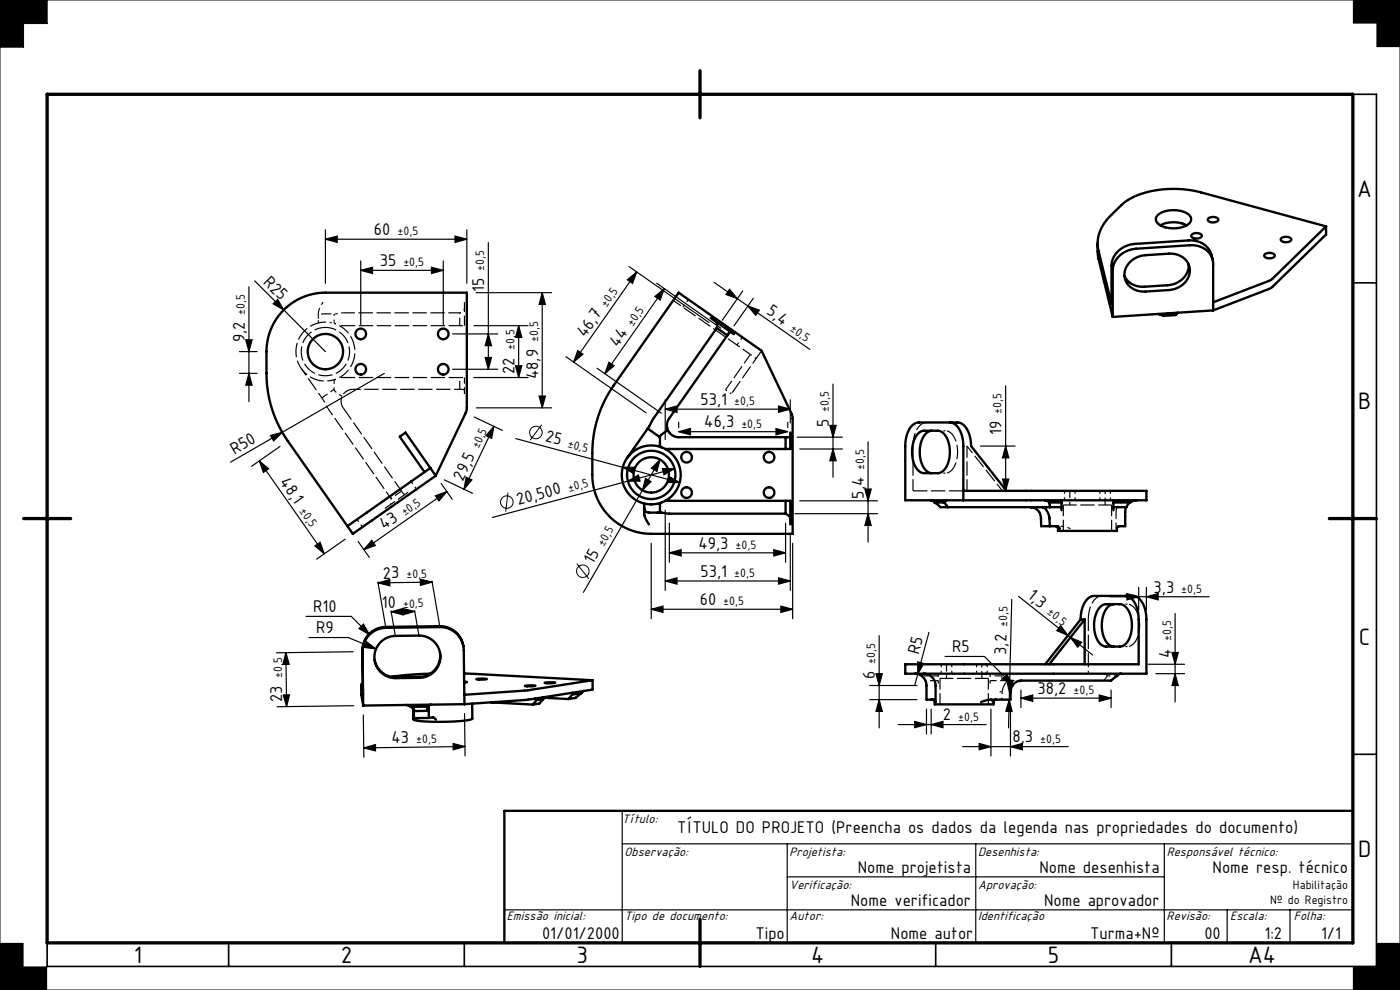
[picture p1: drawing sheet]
<svg xmlns="http://www.w3.org/2000/svg" width="297mm" height="210mm" viewBox="0 0 297 210" stroke-linecap="round" stroke-linejoin="round" font-family="sans-serif">
<g fill="none" stroke="#000" stroke-width=".21">
<path d="M0 0h297v210h-297zM10 0v5h-5v5h-5M148.1 19.6l.8 .8M148.5 19.5v1M148.9 19.6l-.8 .8M148 20h1M114.9 90.1l-2.4 3.3M9.5 110h1M9.6 109.6l.8 .8M10 109.5v1M10.4 109.6l-.8 .8M107.8 104.5l-.5 4"/>
<path d="M122.4 119.6l2.5 3.2"/>
<circle cx="113.7" cy="91.7" r="1.33"/>
<circle cx="107.5" cy="106.5" r="1.33"/>
<circle cx="123.6" cy="121.2" r="1.33"/>
</g>
<g fill="none" stroke="#000" stroke-width=".25">
<path d="M54 59.6l6.2 6.1M69 50.7l2.5-.6v1.3zM69 48.7v11.4M69 50.7h30M76.5 57.3l2.5-.6v1.3zM76.5 55.3v13.5M76.5 57.3h17.5M91.5 56.7l2.5 .6-2.5 .7zM94 55.3v13.5M96.5 50.1l2.5 .6-2.5 .7zM99 48.7v11.4M103.6 51.5v26.8"/>
<path d="M133.1 59.3l2-1.6-.9 2.4zM133.4 56.5l17 11.9M135.1 57.7l-13.4 19.1M151.5 59.9l20.3 14.2M50.8 74.6h3.7M50.8 79.2h3.7M52.1 72.1h1.4l-.7 2.5zM52.8 60.8v24.4M52.8 79.2l.7 2.5h-1.4zM58 64.4l.9-.9 1.3 2.2zM60.2 65.7l8.8 8.9M81.5 79.2l-21.6 12.5"/>
<path d="M96 70.8h9.6M96 78.3h9.6M100.5 69.1h11.5M101 62.1h16M102.9 75.8h1.4l-.7 2.5zM103.6 70.8l.7 2.5h-1.4zM109.4 77.6h1.3l-.7 2.5zM110 69.1l.7 2.5h-1.3zM110 69.1v11M115 62.1l.7 2.5h-1.3zM115 62.1v24.4M120.1 75.7l16.9 11.9"/>
<path d="M122.6 74.4l1.1 .7-2 1.7zM126.7 78.1l13.6 9.6M129.2 76.8l1.1 .8-2 1.7zM139 62.9l1.9-1.7-.9 2.5zM139.3 60.1l13.6 9.5M140.9 61.2l-12.6 18.1M154.8 61.4l1.6 2-2.4-.9zM157.6 61.7l-4.4 6.2M158.7 64.9l2.4 .9-.8 1.1zM159.8 63.3l-4.1 5.8M55 97.8l13.8 19.7M55 97.8l2 1.6-1.1 .8z"/>
<path d="M57.4 92.4l2.5-.7-1.8 1.8zM59.4 94.7l-6 4.2M59.9 91.7l-11 6.3M100.5 80.1h11.5M100.6 88.5l6 2.8M101 86.5h16M104.8 90.4l-6.4 13.4M104.8 90.4l-.5 2.6-1.2-.6zM109.4 93l22.7 6.1M114.4 84h1.3l-.7 2.5zM132.1 99.1h2.6l-.3 1.3zM132.1 99.1l12.1 3.3"/>
<path d="M138.2 99.3l1.8-1.8-.6 2.5zM140 97.5l-3.7 6.5M140.5 99.4h2.6l-2.2 1.3zM141.1 86.8l2.5-.7v1.4zM141.1 84.8v8.4M141.1 86.8h26.6M143.1 99.4l-9.9 2.7M144 91.6l2.5-.7v1.3zM144 89.6v1.1M144 91.6h23.1M164.6 90.9l2.5 .7-2.5 .6zM165.2 86.1l2.5 .7-2.5 .7z"/>
<path d="M167.1 89.6v1.1M167.7 84.8v4.9M169.1 92.7h9.6M169.7 95.2h9M176 90.2h1.4l-.7 2.5zM176.7 95.2l.7 2.5h-1.4zM176.7 81.5v19.7M184.2 93.7v21.3M208 94.6h7.3M213.3 94.6l.7 2.5h-1.3zM213.3 81.8v22.3M66.8 115.8l1.1-.8 .9 2.5z"/>
<path d="M73.2 114.4l-6 4.2M76 114.9l2.3 3.3M78.9 114.6l.7 1.1-2.4 .9zM92.4 105.2l2.4-.9-1.7 2zM93.6 102.6l2.3 3.3M94.2 101.8l6 2.8M94.8 104.3l-17.6 12.3M98.9 101.2l1.2 .6-1.7 2zM133.2 102.1l-28.8 7.7M133.2 102.1l2.2-1.3 .4 1.3zM136.3 104l-12.5 21.7M136.9 101.5l1.2 .7-1.8 1.8z"/>
<path d="M138.2 115.2v16M141.1 108.2v17M141.9 101.1l2.3 1.3h-2.6zM142 117.3l2.5-.7v1.3zM142 111v8.3M142 117.3h24.7M164.2 116.6l2.5 .7-2.5 .6zM166.7 111v8.3M167.7 113.2v12M168.2 115.2v16M168.7 109h17.5M169.7 106.2h16.5"/>
<path d="M183.5 103.7h1.3l-.6 2.5zM184.2 109l.6 2.5h-1.3zM211.3 104.1h.2M212.7 101.6h1.3l-.7 2.5zM60.7 138.4l.1 11.5M60.7 138.4l.7 2.5h-1.4zM64.9 130.8h9.6l3.9 3.8M65.5 135.2h8.4l5.9 2.5M74.9 138.2l-16.2 .3M76.2 133.3l.9-.9 1.3 2.2zM77.7 136.1l2.1 1.6-2.6-.4zM80.2 123.4l1.6 9.6"/>
<path d="M80.2 123.6l2.5-.7v1.4zM83 129.6l.8 5.1M83 129.8l2.5-.7v1.3zM85.5 129.1l2.5 .6-2.5 .7zM88 129.5l.8 5.1M88 129.7l-5 .1M89.2 122.8l2.5 .7-2.5 .7zM91.6 123.3l1.7 9.5M91.7 123.5l-11.5 .1M138.2 129.2l2.5-.6v1.3zM138.2 129.2h30M141.1 123.2l2.5-.6v1.3z"/>
<path d="M141.1 123.2h26.6M165.2 122.6l2.5 .6-2.5 .7zM165.7 128.6l2.5 .6-2.5 .7zM186.5 134.8v19.6M197.1 134.1l-3.1 11.3M200.5 139.2h8.3l6.1 6.1M214.6 127.1l-.6 27.3M216.1 126.5l15.7 12.4M225 132.7l1.6 2.1-2.4-1zM227.1 135.2l2.4 1-.9 1.1zM235.6 126.6h20.9M239.1 125.9l2.5 .7-2.5 .7z"/>
<path d="M241.6 124.6v4.8M243.2 126.6l2.5-.7v1.4zM243.2 124.6v4.8M248.6 138.4h1.4l-.7 2.5zM249.3 130.1v18.8M60.1 147.4h1.3l-.6 2.5zM75.1 149.7l-16.3 .2M77.1 151.7l.1 8.9M77.2 158.6l2.5-.7v1.4zM96.1 157.7l2.5 .7-2.5 .7zM98.5 151.4l.2 8.9M98.6 158.4l-21.4 .2"/>
<path d="M184.5 148.4h10M184.5 145.4h10M185.8 142.9h1.4l-.7 2.5zM186.5 148.4l.7 2.5h-1.4zM190.5 153.7h18.7M194 153l2.5 .7-2.5 .7zM194.7 140.4l1.3 .4-1.3 2.2zM196.5 150.4v5.3M197.5 153.7l2.5-.7v1.4zM197.5 150.4v5.3M204.2 158.4h22.4M207.7 157.7l2.5 .7-2.5 .6z"/>
<path d="M210.2 150.4v10M212.1 148.4h.3M212.1 146.7h.3M212.6 144l1-.9 1.3 2.2zM213.5 144.3h1.4l-.8 2.5zM214.1 148.4l.6 2.5h-1.3zM214.4 158.4l2.5-.7v1.3zM214.4 150.4v10M216.3 144.7h-.1M216.6 148.1l2.5-.7v1.4zM216.6 146.4v3.7M216.6 148.1h19.1"/>
<path d="M233.2 147.4l2.5 .7-2.5 .7zM235.7 146.4v3.7M243.6 140.9h7.7M245.2 142.9h6.1M249.3 142.9l.7 2.5h-1.4zM132 179h155M132 172v28M167 179v21M207 179v21M247 179v21M107 193h180M167 186h80"/>
<path d="M260.3 193v7M273.7 193v7"/>
</g>
<path d="M10 20h282v185h-282zM287 20v180h-277M287 60h5M282 110h10M287 160h5M148.5 195v10M48.5 200v5M98.5 200v5M198.5 200v5M248.5 200v5" fill="none" stroke="#000" stroke-width=".35"/>
<g fill="none" stroke="#000" stroke-width=".5">
<path d="M232.9 51.6v2.8l3.2 12.8M239.7 55.6a5.1 5.1 0 0 1 3.3-1.5l5-.3a3.7 3.7 0 0 1 4.1 5 4.9 4.9 0 0 1-4.1 2.7l-5 .3a3.7 3.7 0 0 1-4.2-4.9zM245.7 45.6a5.8 5.8 0 0 1 6.7 .1 1.31 1.31 0 0 1-.7 2.1 5.8 5.8 0 0 1-6.2-.6 1.14 1.14 0 0 1 .2-1.6zM246.2 47.8a6.4 6.4 0 0 1 5.6 0M252.2 56.1a4.5 4.5 0 0 1-4.5 4.4l-4.9 .3a4.1 4.1 0 0 1-4.3-2.3M252.8 49.8a1.48 1.48 0 0 1 2.2 .2 1.38 1.38 0 0 1-2.3 0zM256.3 46.4a1.48 1.48 0 0 1 2.2 .2 1.38 1.38 0 0 1-2.3 0zM268.3 54a1.48 1.48 0 0 1 2.1 .2 1.38 1.38 0 0 1-2.2 0zM271.8 50.6a1.48 1.48 0 0 1 2.1 .2 1.38 1.38 0 0 1-2.2 0zM281.3 48l-26.5-7.2a21 21 0 0 0-15.8 1.8l-3.3 3a7.9 7.9 0 0 0-2.7 7.6l2.8 11.3v-8.2a5 5 0 0 1 5-4.6l11.4-.7a4.6 4.6 0 0 1 5.1 4.1M281.3 48l-11.6 11.3-12.3 4.8M281.3 48v1.7l-11.5 11.3-12.4 4.8"/>
<path d="M60.4 65.5a12.5 12.5 0 0 1 8.6-3.4h30v25l-6.6 13.8-17.6 12.3-13.7-19.7a25 25 0 0 1-4.6-14.3v-4.6a12.5 12.5 0 0 1 3.9-9.1zM144 62.1l17.6 12.3 6.3 13.3 .3 1.1v24.4h-30a12.5 12.5 0 0 1-12.5-12.5v-4.6a25 25 0 0 1 4.5-14.3zM150.8 67.5l1.2 .8M152 68.3l.1 1.3M152 68.3l3 2.1M152.1 69.6l-13.4 19.1-1.3 2.2M152.1 69.6l2.2 1.5M154.3 71.1l-12.4 17.7a2.5 2.5 0 0 0-.2 2.4M155 70.4l-.7 .7M155 70.4l.7 .5M245.8 66.6l.2 .1M249.7 66.5l-.3 .3-2.7 .2-.7-.3"/>
<path d="M249.7 66.5l-3.7 .2M249.8 66.3l-.1 .2M257.4 65.8v-9.8a4.3 4.3 0 0 0-5-4l-11.4 .8a5 5 0 0 0-4.9 4.6v9.8M257.4 65.8l-21.3 1.4M91.3 99.3l-17.6 12.3M137.4 90.9l-4.4 6.3M137.4 90.9l2.6 1.8M141.7 91.2l-1 .7a.82 .82 0 0 0-.7 .8v1.7l.3 .5M141.7 91.2a2.5 2.5 0 0 0 2.3 1.5h23.1l.6-.1M166.7 92.7v2.5M167.7 92.6v2.6h-26.6M167.7 91.7v.9"/>
<path d="M194.7 92l1.1-.6h3.1a3.3 3.3 0 0 1 2.5 3.2 5.8 5.8 0 0 1-1.5 5.5l-1 .3h-2.8a3.3 3.3 0 0 1-2.5-3.3 6.4 6.4 0 0 1 1.1-5.1zM197.7 91.4a3.3 3.3 0 0 0-2.5 3.2 5.8 5.8 0 0 0 1.6 5.5l.9 .3M201.5 89.6a3.5 3.5 0 0 1 2.7 3.3l.2 1.7v11.5M90.1 100.1l-5.3-7.5 1.2-.8 6.4 9.1M136.7 106.8v.9M136.7 107.7a1 1 0 0 0 1 1h2.3M136.7 107.7v.4a4.2 4.2 0 0 0 1 3.1M140 108.7l2 .3h24.7M140.3 106.6l-.3 .4v1.7M141.1 106.2h26.6v3.6M166.7 109l1 .8M166.7 106.2v2.8"/>
<path d="M167.7 109.8v1.4M197.4 106.1l.5 .1 .4 .4M198.3 106.6l1.2 1h21.7M198.3 106.6h2.1M200.4 106.6l.7 1M200.9 106.1l-.5 .5M204.4 104.1h38.8v2h-51.2v-11.5a5 5 0 0 1 2.4-4.9l8.7-.1a3.5 3.5 0 0 1 2.7 3.3l.2 1.7 7.5 9.5M218.7 107.6a2.35 2.35 0 0 1 2.1 2.4l.1 1.6h3.3l.3 .1 .3 .4M221.2 107.6a2.84 2.84 0 0 1 1.4 2.4l.1 1.6M221.7 106.1l.5 .1 .3 .4M222.5 106.6l.2 1M222.5 106.6h2.7"/>
<path d="M222.7 107.6h-1.5M222.7 107.6h2.5M224 111.6l.4 .3 .1 .7h12.5v-.7l.5-.3M225.2 107.6v.6M225.2 106.1v1.5M236.2 107.6v.6M236.2 107.6h2.7M236.2 106.6h3.6M236.2 106.1v1.5M238.9 107.6l-.2 .7v3.3h-1.4M239.8 106.6l-.9 1M241.2 106.1l-.8 .1-.6 .4"/>
<path d="M76.9 138.2a5 5 0 0 1 5-5l11.4-.2a5 5 0 0 1 5.1 4.9l.1 11.5M80.9 136.1a4.5 4.5 0 0 1 3-1.2l5-.1a4.5 4.5 0 0 1 4.5 4.4 4.5 4.5 0 0 1-4.4 4.6h-5a4.5 4.5 0 0 1-4.2-2.7 4.5 4.5 0 0 1 1.1-5zM93.3 138.4a4.5 4.5 0 0 1-4.4 5.2l-5 .1a4.5 4.5 0 0 1-4.4-3.7M98.3 137.1a5 5 0 0 0-5-4.3l-11.5 .2a5 5 0 0 0-4.9 5l.2 11.7M229.2 131.4h.9M229.2 131.4l-7.5 9.5M230.1 131.4v9.5M230.1 131.4l-7.5 9.5M233.3 128.8l1.1-.6h3.1a3.3 3.3 0 0 1 2.5 3.2 5.8 5.8 0 0 1-1.5 5.5l-1 .3h-2.8a3.3 3.3 0 0 1-2.5-3.3 6.4 6.4 0 0 1 1.1-5.1zM236.3 128.2a3.3 3.3 0 0 0-2.5 3.2 5.8 5.8 0 0 0 1.6 5.5l.9 .3M238.7 126.4a3.5 3.5 0 0 1 2.7 3.3l.2 1.7v9.5h-49.6v2h51.2v-11.5a5 5 0 0 0-2.4-4.9l-8.7-.1a3.5 3.5 0 0 0-2.7 3.3l-.2 1.7M76.6 145.3v2l.5 2.4"/>
<path d="M77 144.9l-.4 .4 .4 2.2M86.2 149.5l1 .4M87.7 152.1v-.3l.1 .5M87.8 150.5v1.8M90.9 149.9l-.2 .9h-2.7l-.8-.9M90.9 149.9h-3.7M90.9 149.9l.1 2.4M91 152.3l.9-.1 .6 .4M91 152.3h-3.2M91.3 142.9l-5 .3-3.3 .4M91.4 149.5l-.5 .4M98.4 142.9l27.3 1.4"/>
<path d="M98.5 144.6l.6 .1-.6 .1M98.5 149.4l-21.4 .3M100.2 149.3v3.1a10.8 10.8 0 0 1-4.7 .7h-2.4a14.2 14.2 0 0 1-5.4-.5v-2.2M101 144.1l2.3-.1-1.2 .2zM104.2 149l8.8 .5M111.3 145.5h2.3l-1.2 .1zM113.5 148.2l.3 .3M113.8 148.5l-.8 1M115.2 147.9v.4M115.2 148l5.4 .3M115.2 148.3l-1.4 .2M115.2 148.3l-.8 .9-1.4 .3"/>
<path d="M115.5 144.8h2.3l-1.2 .1zM121.4 147v.3M121.4 147.3l-.8 1M123.4 147l-.5 .4a2.95 2.95 0 0 1-2.3 .9M123.4 147l-2 .3M123.8 146.6l-.4 .4M125.7 144.3l-13.9 2.2-13.3 .9M125.7 144.3v2l-13.9 2.1-13.3 1M194 142.9a2.5 2.5 0 0 1 2.5 2.5v3h.5a1.23 1.23 0 0 1 1.5 .4v-3.4a2.54 2.54 0 0 0-2.6-2.5M197.8 148.4l.5 .3v.7h12.5v-.7l.5-.3M237.8 142.9l-.5 .2-1.6 1.3h-19.1a2.35 2.35 0 0 0-2.2 2.4v1.6h-4.6l-1.7 .5M287 172h-180v28"/>
<circle cx="69" cy="74.6" r="3.7"/>
<circle cx="76.5" cy="78.3" r="1.12"/>
<circle cx="76.5" cy="70.8" r="1.13"/>
<circle cx="94" cy="78.3" r="1.12"/>
<circle cx="94" cy="70.8" r="1.13"/>
<circle cx="145.7" cy="97" r="1.12"/>
<circle cx="163.2" cy="97" r="1.12"/>
<circle cx="138.2" cy="100.7" r="6.3"/>
<circle cx="138.2" cy="100.7" r="5.1"/>
<circle cx="138.2" cy="100.7" r="3.7"/>
<circle cx="145.7" cy="104.5" r="1.13"/>
<circle cx="163.2" cy="104.5" r="1.13"/>
</g>
<path d="M148.5 15v10M10 20h277v180h-277zM5 110h10M282 110h10M148.5 195v10" fill="none" stroke="#000" stroke-width=".7"/>
<path d="M0 0v10h5v-5h5v-5zM0 200v10h10v-5h-5v-5zM287 205v5h10v-10h-5v5zM287 0v5h5v5h5v-10z" fill-rule="evenodd" fill="#000"/>
<g fill="none" stroke="#000" stroke-width=".25" stroke-dasharray="3 .8" stroke-linecap="butt">
<path d="M67.6 65.9l-.1 .7M71.2 68.7l-.2-.1M71.2 68.7l-.3-.4M70.9 80.9l.3-.5M72.8 86.5l12.6 18.1M98.5 82.7l-.5-.1M85.4 104.6l.5 .3M204.4 104.1h-10.7M239.3 106.1l-.6 .1M210.1 144.4h-.1M210.9 148.4l-.5 .5M211 148.4h-.1"/>
<path d="M212.5 143.9v.5M212.6 146.8l.1-.4M213.5 144.4h.5M214 144.4h.6M234.5 143.9l.4-.5M234.5 143.9l-.4 .5M234.9 143.4l-.5-.5"/>
</g>
<path d="M67.5 67.6a1 1 0 0 1 1-1M70.9 68.3v-1.7M200.6 91.4h-1.7M200.6 100.4h-1.7M237.5 128.2h1.7M237.5 137.2h1.7M212.5 148.4l.1-1.6M212.5 143.9a1 1 0 0 1 1-1" fill="none" stroke="#000" stroke-width=".25" stroke-dasharray="3 .8" stroke-dashoffset="2.6" stroke-linecap="butt"/>
<g fill="none" stroke="#000" stroke-width=".25" stroke-dasharray="3 .8" stroke-dashoffset="2.4" stroke-linecap="butt">
<path d="M68.5 64.1l-.9 1.8M146 63.5l-1.1 1.7M156.3 73.2l1.2-1.7M69.6 86.6l-1-1.8M75.7 110.2l1.2 1.6M88.4 103.8l-1.2-1.7M225.8 104.1v2M227.1 112.1l-2.1-.5M228.1 106.1v-2M233.3 104.1v2M235.6 106.1v-2M199 145v-2.1"/>
<path d="M199.7 140.9v2M201.9 142.9v-2M207.2 140.9v2M209.4 142.9v-2M210 145v-2.1M216.6 144.4h-2M230.9 142.9v-2M237 143.4h-2.1"/>
</g>
<path d="M63.9 78.2a6.2 6.2 0 0 1 3.6-9.7M71.2 80.4a6.3 6.3 0 0 1-7.3-2.2M97.5 82.6v-2.5M212.7 104.1l-7.6-9.5" fill="none" stroke="#000" stroke-width=".25" stroke-dasharray="3 .8" stroke-dashoffset="1.2" stroke-linecap="butt"/>
<path d="M67.5 68.5v-1.9M71.1 66.6l1.8-.2M70.9 82.7v-1.8" fill="none" stroke="#000" stroke-width=".25" stroke-dasharray="3 .8" stroke-dashoffset="2.5" stroke-linecap="butt"/>
<path d="M72.9 66.4h24.6M205.1 94.6v9.5M193.7 104.1v-9.5M230.9 140.9v-9.5" fill="none" stroke="#000" stroke-width=".25" stroke-dasharray="3 .8" stroke-dashoffset=".6" stroke-linecap="butt"/>
<path d="M97.5 66.4l1-.9M82.8 107l.1-1.3" fill="none" stroke="#000" stroke-width=".25" stroke-dasharray="3 .8" stroke-dashoffset="2.8" stroke-linecap="butt"/>
<path d="M68.5 66.6h2.6M68.6 84.8l-4.7-6.6M82.9 105.7l-13.3-19.1M199 144.4h-2.7M212.7 146.4a2.54 2.54 0 0 1 1.3-2M212.7 143.4h-2.7" fill="none" stroke="#000" stroke-width=".25" stroke-dasharray="3 .8" stroke-dashoffset="1.3" stroke-linecap="butt"/>
<path d="M69 69.5a5.1 5.1 0 0 1 4.5 7.5 5.1 5.1 0 0 1-8.8 .4 5.1 5.1 0 0 1 3.9-7.9h.4M159.2 75.2l-5.3 7.5M74.9 82.6a2.5 2.5 0 0 0-2.1 3.9M225.6 107.1v5.5M235.8 112.6v-5.5M199.4 143.9v5.5M209.7 149.4v-5.5" fill="none" stroke="#000" stroke-width=".25" stroke-dasharray="3 .8" stroke-dashoffset=".7" stroke-linecap="butt"/>
<path d="M67.5 68.5l1.4-.2 1.4 .2M97.5 69.1v-2.7M98 82.6h-23.1M85.2 104.2l-2.3 1.5" fill="none" stroke="#000" stroke-width=".25" stroke-dasharray="3 .8" stroke-dashoffset="1.4" stroke-linecap="butt"/>
<path d="M72 69.1h26.5M72 80.1h26.5M155.2 83.6l6.4-9.2M200.6 100.4a3.3 3.3 0 0 0 2.4-3.3 5.8 5.8 0 0 0-1.5-5.4l-.9-.3M239.2 128.2a3.3 3.3 0 0 1 2.5 3.2 5.8 5.8 0 0 1-1.6 5.5l-.9 .3" fill="none" stroke="#000" stroke-width=".25" stroke-dasharray="3 .8" stroke-dashoffset="-.3" stroke-linecap="butt"/>
<path d="M98.5 80.1v3.5M236.8 112.1v-3.5M199 143.4h-3.5" fill="none" stroke="#000" stroke-width=".25" stroke-dasharray="3 .8" stroke-dashoffset="1.8" stroke-linecap="butt"/>
<path d="M98.5 64.1v5" fill="none" stroke="#000" stroke-width=".25" stroke-dasharray="3 .8" stroke-dashoffset=".9" stroke-linecap="butt"/>
<path d="M86.6 104.4l-4.9 3.5" fill="none" stroke="#000" stroke-width=".25" stroke-dasharray="3 .8" stroke-dashoffset=".4" stroke-linecap="butt"/>
<path d="M72 69.1a6.2 6.2 0 0 1 0 11" fill="none" stroke="#000" stroke-width=".25" stroke-dasharray="3 .8" stroke-dashoffset=".5" stroke-linecap="butt"/>
<path d="M71.2 68.7l.8 .4M72 80.1l-.8 .3M205.1 94.6h.9M225 111.6h-.8M237.3 111.6l-.3 .1-.2 .4" fill="none" stroke="#000" stroke-width=".25" stroke-dasharray="3 .8" stroke-dashoffset="3" stroke-linecap="butt"/>
<path d="M70.9 82.7l.4 .5 1.3 .9" fill="none" stroke="#000" stroke-width=".25" stroke-dasharray="3 .8" stroke-dashoffset="2.3" stroke-linecap="butt"/>
<path d="M71.2 68.7l-.9-.2" fill="none" stroke="#000" stroke-width=".25" stroke-dasharray="3 .8" stroke-dashoffset="2.9" stroke-linecap="butt"/>
<path d="M68.3 84.4l2.6-1.8" fill="none" stroke="#000" stroke-width=".25" stroke-dasharray="3 .8" stroke-dashoffset="1.6" stroke-linecap="butt"/>
<path d="M159.2 75.2l1.2 .8M153.9 82.7l1.3 .9" fill="none" stroke="#000" stroke-width=".25" stroke-dasharray="3 .8" stroke-dashoffset="2.7" stroke-linecap="butt"/>
<path d="M159.2 75.2l-16.4-11.5" fill="none" stroke="#000" stroke-width=".25" stroke-dasharray="3 .8" stroke-dashoffset="1.1" stroke-linecap="butt"/>
<path d="M193.7 94.6a5 5 0 0 1 2.4-4.9l.5-.1M230.9 131.4a5 5 0 0 1 2.4-4.9l.4-.1" fill="none" stroke="#000" stroke-width=".25" stroke-dasharray="3 .8" stroke-dashoffset=".3" stroke-linecap="butt"/>
<path d="M235.8 107.1h-10.2M209.7 143.9h-10.3" fill="none" stroke="#000" stroke-width=".25" stroke-dasharray="3 .8" stroke-dashoffset=".2" stroke-linecap="butt"/>
<path d="M236.8 108.6a2.52 2.52 0 0 1 1.9-2.4M213.5 144.4h-3.4" fill="none" stroke="#000" stroke-width=".25" stroke-dasharray="3 .8" stroke-dashoffset="1.7" stroke-linecap="butt"/>
<path d="M227 104.1v3M234.5 107.1v-3M200.8 140.9v3M208.3 143.9v-3" fill="none" stroke="#000" stroke-width=".25" stroke-dasharray="3 .8" stroke-dashoffset="1.5" stroke-linecap="butt"/>
<g fill="#000">
<path d="M58 64.4l.9-.9 1.3 2.2zM57.4 92.4l2.5-.7-1.8 1.8zM194.7 140.4l1.3 .4-1.3 2.2z"/>
<path d="M69 50.7l2.5-.6v1.3zM96.5 50.1l2.5 .6-2.5 .7zM142 117.3l2.5-.7v1.3zM164.2 116.6l2.5 .7-2.5 .6zM144 91.6l2.5-.7v1.3zM164.6 90.9l2.5 .7-2.5 .6zM141.1 86.8l2.5-.7v1.4zM165.2 86.1l2.5 .7-2.5 .7zM138.2 129.2l2.5-.6v1.3zM165.7 128.6l2.5 .6-2.5 .7zM76.2 133.3l2.2 1.3-1.3-2.2zM77.7 136.1l-.5 1.2 2.6 .4zM213.6 143.1l-1 .9 2.3 1.3z"/>
<path d="M91.5 56.7l2.5 .6-2.5 .7zM76.5 57.3l2.5-.6v1.3zM214.4 158.4l2.5-.7v1.3zM207.7 157.7l2.5 .7-2.5 .6zM233.2 147.4l2.5 .7-2.5 .7zM216.6 148.1l2.5-.7v1.4zM197.5 153.7l2.5-.7v1.4zM194 153l2.5 .7-2.5 .7z"/>
<path d="M133.1 59.3l2-1.6-.9 2.4zM122.6 74.4l1.1 .7-2 1.7z"/>
<path d="M52.1 72.1h1.4l-.7 2.5zM52.8 79.2l.7 2.5h-1.4z"/>
<path d="M103.6 70.8l.7 2.5h-1.4zM102.9 75.8h1.4l-.7 2.5zM110 69.1l.7 2.5h-1.3zM109.4 77.6h1.3l-.7 2.5zM176 90.2h1.4l-.7 2.5zM176.7 95.2l.7 2.5h-1.4zM183.5 103.7h1.3l-.6 2.5zM184.2 109l.6 2.5h-1.3zM248.6 138.4h1.4l-.7 2.5zM249.3 142.9l.7 2.5h-1.4z"/>
<path d="M129.2 76.8l1.1 .8-2 1.7zM139 62.9l1.9-1.7-.9 2.5z"/>
<path d="M158.7 64.9l2.4 .9-.8 1.1zM154.8 61.4l1.6 2-2.4-.9z"/>
<path d="M55 97.8l2 1.6-1.1 .8zM66.8 115.8l1.1-.8 .9 2.5z"/>
<path d="M114.4 84h1.3l-.7 2.5zM115 62.1l.7 2.5h-1.3zM212.7 101.6h1.3l-.7 2.5zM213.3 94.6l.7 2.5h-1.3zM186.5 148.4l.7 2.5h-1.4zM185.8 142.9h1.4l-.7 2.5z"/>
<path d="M138.2 99.3l1.2 .7 .6-2.5zM136.9 101.5l-.6 2.5 1.8-1.8z"/>
<path d="M140.5 99.4l.4 1.3 2.2-1.3zM133.2 102.1h2.6l-.4-1.3z"/>
<path d="M92.4 105.2l2.4-.9-1.7 2zM78.9 114.6l.7 1.1-2.4 .9z"/>
<path d="M98.9 101.2l1.2 .6-1.7 2zM104.8 90.4l-.5 2.6-1.2-.6z"/>
<path d="M141.9 101.1l-.3 1.3h2.6zM132.1 99.1l2.3 1.3 .3-1.3z"/>
<path d="M80.2 123.6l2.5-.7v1.4zM89.2 122.8l2.5 .7-2.5 .7z"/>
<path d="M85.5 129.1l2.5 .6-2.5 .7zM83 129.8l2.5-.7v1.3z"/>
<path d="M141.1 123.2l2.5-.6v1.3zM165.2 122.6l2.5 .6-2.5 .7z"/>
<path d="M225 132.7l1.6 2.1-2.4-1zM227.1 135.2l2.4 1-.9 1.1z"/>
<path d="M239.1 125.9l2.5 .7-2.5 .7zM243.2 126.6l2.5-.7v1.4z"/>
<path d="M60.1 147.4h1.3l-.6 2.5zM60.7 138.4l.7 2.5h-1.4z"/>
<path d="M77.2 158.6l2.5-.7v1.4zM96.1 157.7l2.5 .7-2.5 .7z"/>
<path d="M213.5 144.3h1.4l-.8 2.5zM214.1 148.4l.6 2.5h-1.3z"/>
</g>
<g font-size="5.4">
<text x="287.9" y="41.8">A</text>
<text x="288.1" y="86.8">B</text>
<text x="288.3" y="136.8">C</text>
<text x="288.1" y="181.8">D</text>
<text x="28.4" y="204.3">1</text>
<text x="72.3" y="204.3">2</text>
<text x="122.3" y="204.3">3</text>
<text x="172.1" y="204.3">4</text>
<text x="222.3" y="204.3">5</text>
<text x="264.8" y="204.2">A4</text>
</g>
<g font-size="3.9">
<text x="79.3" y="49.8">60</text>
<text x="80.6" y="56.5">35</text>
<text x="55.7" y="60" transform="rotate(45 55.7 60)">R25</text>
<text x="102.7" y="61.9" transform="rotate(-90 102.7 61.9)">15</text>
<text x="124.1" y="71.8" transform="rotate(-55 124.1 71.8)">46,7</text>
<text x="162.5" y="66.5" transform="rotate(35 162.5 66.5)">5,4</text>
<text x="51.9" y="72.6" transform="rotate(-90 51.9 72.6)">9,2</text>
<text x="131" y="73.8" transform="rotate(-55 131 73.8)">44</text>
<text x="109.1" y="79.3" transform="rotate(-90 109.1 79.3)">22</text>
<text x="114.1" y="80.4" transform="rotate(-90 114.1 80.4)">48,9</text>
<text x="148.6" y="85.9">53,1</text>
<text x="115.5" y="93.5" transform="rotate(15 115.5 93.5)">25</text>
<text x="149.4" y="90.7">46,3</text>
<text x="175.8" y="90.6" transform="rotate(-90 175.8 90.6)">5</text>
<text x="212.4" y="92.2" transform="rotate(-90 212.4 92.2)">19</text>
<text x="49.8" y="96.5" transform="rotate(-30 49.8 96.5)">R50</text>
<text x="59.3" y="102.3" transform="rotate(55 59.3 102.3)">48,1</text>
<text x="98.2" y="102.2" transform="rotate(-65 98.2 102.2)">29,5</text>
<text x="110" y="107.1" transform="rotate(-15 110 107.1)">20,500</text>
<text x="183.3" y="105.8" transform="rotate(-90 183.3 105.8)">5,4</text>
<text x="81.5" y="112.5" transform="rotate(-35 81.5 112.5)">43</text>
<text x="125.8" y="119.9" transform="rotate(-60 125.8 119.9)">15</text>
<text x="148.2" y="116.4">49,3</text>
<text x="81.2" y="122.7" transform="rotate(-1 81.2 122.7)">23</text>
<text x="148.6" y="122.3">53,1</text>
<text x="244.7" y="125.7">3,3</text>
<text x="66.4" y="129.9">R10</text>
<text x="81" y="128.9" transform="rotate(-1 81 128.9)">10</text>
<text x="148.4" y="128.3">60</text>
<text x="217.8" y="126.7" transform="rotate(38 217.8 126.7)">1,3</text>
<text x="67" y="134.3">R9</text>
<text x="194.9" y="139" transform="rotate(-75 194.9 139)">R5</text>
<text x="202" y="138.4">R5</text>
<text x="213.4" y="138.9" transform="rotate(-89 213.4 138.9)">3,2</text>
<text x="248.4" y="139.5" transform="rotate(-90 248.4 139.5)">4</text>
<text x="59.9" y="148.9" transform="rotate(-91 59.9 148.9)">23</text>
<text x="185.6" y="144" transform="rotate(-90 185.6 144)">6</text>
<text x="220.1" y="147.2">38,2</text>
<text x="200" y="152.8">2</text>
<text x="83.1" y="157.7" transform="rotate(-1 83.1 157.7)">43</text>
<text x="214.8" y="157.5">8,3</text>
<text x="143.6" y="176.6">TÍTULO DO PROJETO (Preencha os dados da legenda nas propriedades do documento)</text>
<text x="182" y="185.1">Nome projetista</text>
<text x="220.5" y="185.1">Nome desenhista</text>
<text x="257.2" y="185.1">Nome resp. técnico</text>
<text x="180.5" y="192.1">Nome verificador</text>
<text x="221.5" y="192.1">Nome aprovador</text>
<text x="115" y="199.1">01/01/2000</text>
<text x="160.3" y="199.1">Tipo</text>
<text x="189" y="199.1">Nome autor</text>
<text x="231.2" y="199.1">Turma+Nº</text>
<text x="255.5" y="199.1">00</text>
<text x="268.2" y="199.1">1:2</text>
<text x="280.3" y="199.1">1/1</text>
</g>
<g font-size="2.9">
<text x="132" y="174.7">Título:</text>
<text x="132.5" y="181.7">Observação:</text>
<text x="167.5" y="181.7">Projetista:</text>
<text x="207.5" y="181.7">Desenhista:</text>
<text x="247.5" y="181.7">Responsável técnico:</text>
<text x="167.5" y="188.7">Verificação:</text>
<text x="207.5" y="188.7">Aprovação:</text>
<text x="107.5" y="195.2">Emissão inicial:</text>
<text x="132.5" y="195.2">Tipo de documento:</text>
<text x="167.5" y="195.2">Autor:</text>
<text x="207.5" y="195.2">Identificação</text>
<text x="247.5" y="195.2">Revisão:</text>
<text x="261" y="195.2">Escala:</text>
<text x="274.5" y="195.2">Folha:</text>
</g>
<g font-size="2.8">
<text x="84.3" y="49.9">±0,5</text>
<text x="85.6" y="56.5">±0,5</text>
<text x="102.7" y="57.4" transform="rotate(-90 102.7 57.4)">±0,5</text>
<text x="128.7" y="65.3" transform="rotate(-55 128.7 65.3)">±0,5</text>
<text x="52" y="66.7" transform="rotate(-90 52 66.7)">±0,5</text>
<text x="134.2" y="69.3" transform="rotate(-55 134.2 69.3)">±0,5</text>
<text x="167.5" y="70" transform="rotate(35 167.5 70)">±0,5</text>
<text x="109.2" y="74.3" transform="rotate(-90 109.2 74.3)">±0,5</text>
<text x="114.2" y="72.6" transform="rotate(-90 114.2 72.6)">±0,5</text>
<text x="155.7" y="85.9">±0,5</text>
<text x="175.9" y="87.4" transform="rotate(-90 175.9 87.4)">±0,5</text>
<text x="212.5" y="87.7" transform="rotate(-90 212.5 87.7)">±0,5</text>
<text x="101.5" y="95.3" transform="rotate(-65 101.5 95.3)">±0,5</text>
<text x="120.3" y="94.8" transform="rotate(15 120.3 94.8)">±0,5</text>
<text x="157.3" y="90.7">±0,5</text>
<text x="183.3" y="99.6" transform="rotate(-90 183.3 99.6)">±0,5</text>
<text x="120.7" y="104.3" transform="rotate(-15 120.7 104.3)">±0,5</text>
<text x="63.5" y="108.3" transform="rotate(55 63.5 108.3)">±0,5</text>
<text x="85.8" y="109.5" transform="rotate(-35 85.8 109.5)">±0,5</text>
<text x="128.1" y="116" transform="rotate(-60 128.1 116)">±0,5</text>
<text x="156.1" y="116.4">±0,5</text>
<text x="86.2" y="122.7" transform="rotate(-1 86.2 122.7)">±0,5</text>
<text x="155.7" y="122.4">±0,5</text>
<text x="250.6" y="125.7">±0,5</text>
<text x="85.5" y="128.9" transform="rotate(-1 85.5 128.9)">±0,5</text>
<text x="153.4" y="128.4">±0,5</text>
<text x="222" y="130.1" transform="rotate(38 222 130.1)">±0,5</text>
<text x="213.6" y="133" transform="rotate(-89 213.6 133)">±0,5</text>
<text x="248.4" y="136" transform="rotate(-90 248.4 136)">±0,5</text>
<text x="59.9" y="143.9" transform="rotate(-91 59.9 143.9)">±0,5</text>
<text x="185.7" y="140.8" transform="rotate(-90 185.7 140.8)">±0,5</text>
<text x="227.7" y="147.2">±0,5</text>
<text x="203.3" y="152.8">±0,5</text>
<text x="88.3" y="157.6" transform="rotate(-1 88.3 157.6)">±0,5</text>
<text x="220.7" y="157.5">±0,5</text>
<text x="269.4" y="191.7">Nº do Registro</text>
<text x="274.3" y="188.7">Habilitação</text>
</g>
</svg>
